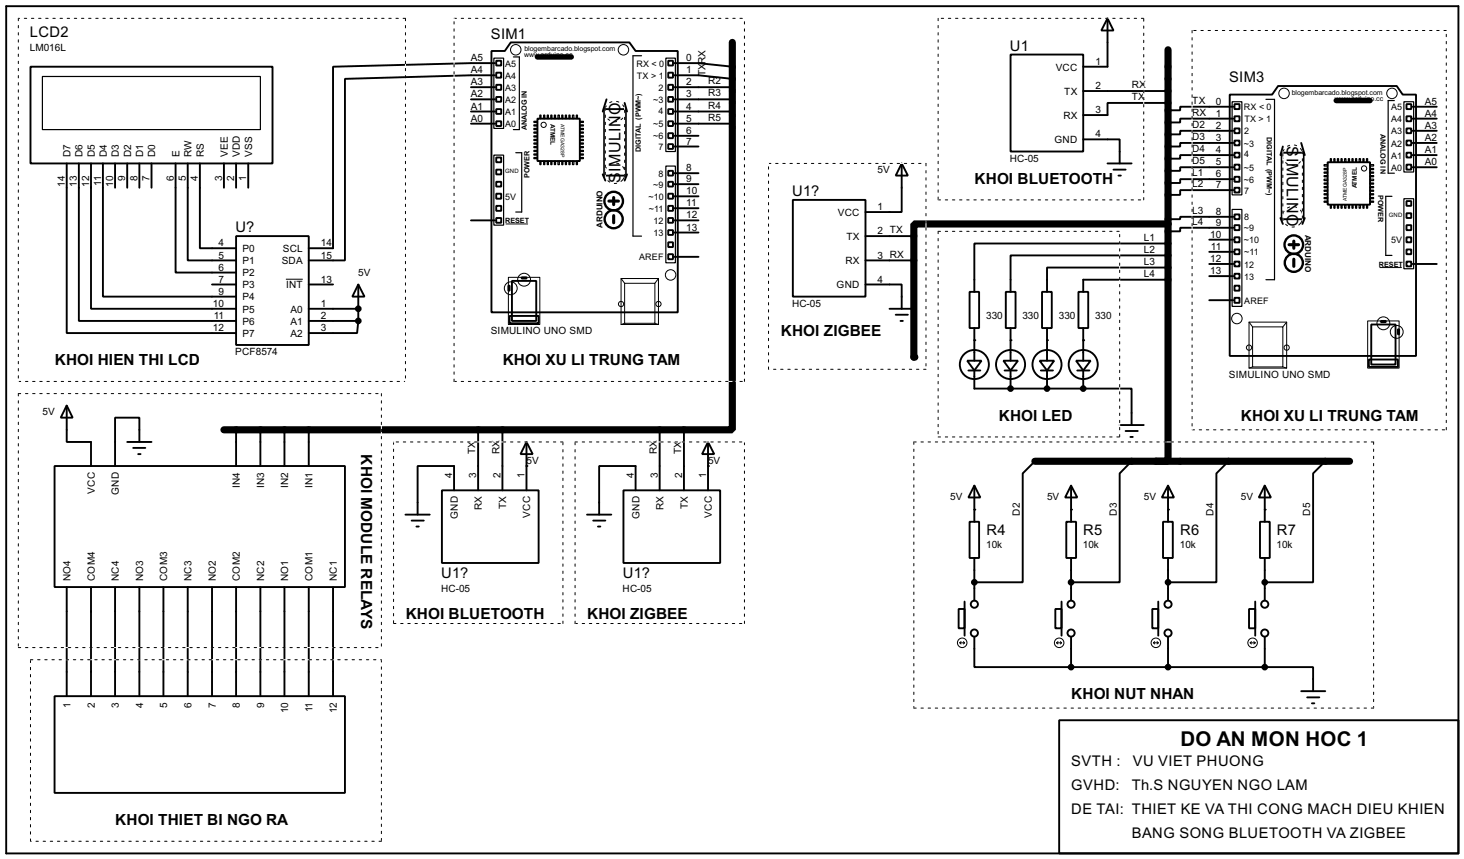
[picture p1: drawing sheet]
<svg xmlns="http://www.w3.org/2000/svg" width="307mm" height="180mm" viewBox="0 0 307 180" stroke-linecap="round" stroke-linejoin="round" font-family="sans-serif">
<path d="M153.7 8.9v81.3h-106.7M245.2 10.5v86.3h-2.6M245.2 47h-53.4v28M217.2 96.8h66.1" fill="none" stroke="#000" stroke-width="1.5"/>
<g fill="#000">
<circle cx="75.2" cy="64.8" r=".2"/>
<circle cx="191.8" cy="75" r=".2"/>
<circle cx="191.8" cy="75" r=".75"/>
<circle cx="204.5" cy="71.4" r=".2"/>
<circle cx="212.1" cy="71.4" r=".2"/>
<circle cx="219.8" cy="71.4" r=".2"/>
<circle cx="227.4" cy="71.4" r=".2"/>
<circle cx="105.5" cy="90.2" r=".2"/>
<circle cx="110.5" cy="97.8" r=".2"/>
<circle cx="148.6" cy="97.8" r=".2"/>
<circle cx="212.1" cy="81.6" r=".2"/>
<circle cx="219.8" cy="81.6" r=".2"/>
<circle cx="227.4" cy="81.6" r=".2"/>
<circle cx="204.5" cy="107" r=".2"/>
<circle cx="224.8" cy="107" r=".2"/>
<circle cx="245.2" cy="107" r=".2"/>
<circle cx="265.5" cy="107" r=".2"/>
</g>
<g fill="none" stroke="#000" stroke-width=".4">
<path d="M1.3 1.3h304.8v177.8h-304.8zM6.4 14h50.8v20.3h-50.8zM98.9 18.3h5M103.2 10.7h2.8l1.2-1.8h24.9l1.3 1.8h8.9v54.9h-39.1zM103.9 13.3h-5l-29 .7v38.1h-5.1M103.9 15.8h-5l-26.5 .8v38.1h-7.6M104.2 17.8h1v1.1h-1zM104.2 15.3h1v1h-1zM104.2 12.8h1v1h-1zM140.3 17.8h1v1.1h-1zM140.3 15.3h1v1h-1zM140.3 12.8h1v1h-1z"/>
<path d="M141.5 18.3h12.2v.8M141.5 15.8h5.1l7.1 .8M141.5 13.3h5.1l7.1 .7M212.1 11.5h15.3v20.3h-15.3zM227.4 19.1h17.8M232.5 3.9l1.2 2.5h-2.5zM232.5 3.9v10.1h-5.1M258.1 19.9h8.9l1.3-1.8h24.9l1.2 1.8h2.8v54.8h-39.1zM14 34.3v35.6h35.6M16.6 34.3v33.1h33M19.1 34.3v30.5h30.5M21.6 34.3v28h28"/>
<path d="M24.2 34.3v5.1M26.7 34.3v5.1M29.3 34.3v5.1M31.8 34.3v5.1M36.9 34.3v22.9h12.7M39.4 34.3v20.4h10.2M42 34.3v17.8h7.6M47 34.3v5.1M49.6 34.3v5.1M52.1 34.3v5.1M98.9 20.9h5M98.9 23.4h5"/>
<path d="M98.9 26h5M104.2 38.2h1v1h-1zM104.2 33.1h1v1h-1zM104.2 25.5h1v1h-1zM104.2 22.9h1v1h-1zM104.2 20.4h1v1h-1zM104.2 35.6h1v1h-1zM112.8 24.9h8.9v8.9h-8.9zM126.5 36.6l.6 1.3M126.8 22.9h4.6v14h-4.6zM127.3 20.9l-.8 2.5M131.1 21.6l.5 1.8"/>
<path d="M131.6 36.6l-.5 1.3M140.3 38.2h1v1h-1zM140.3 30.3h1v1h-1zM140.3 28h1v1h-1zM140.3 25.5h1v1h-1zM140.3 22.9h1v1h-1zM140.3 20.4h1v1h-1zM140.3 35.9h1v1h-1zM141.5 20.9h12.2v.7M141.5 23.4h12.2v.8M141.5 26h12.2v.7M141.5 28.5h5.1"/>
<path d="M141.5 30.8h5.1M141.5 36.4h5.1M141.5 38.7h5.1M189.3 34.3l1.3 2.6h-2.6zM189.3 34.3v10.2h-7.6M227.4 29.3h7.6v5M232.5 34.3h5M233.7 35.6h2.6M234.8 36.9h.5M245.2 21.6h-12.7v2.6h-5.1M258.9 24.9h-11.2v.8h-2.5M258.9 27.5h-11.2v.7h-2.5"/>
<path d="M258.9 30h-11.2v.8h-2.5M258.9 32.6h-11.2v.7h-2.5M258.9 35.1h-11.2v.8h-2.5M258.9 37.6h-11.2v.8h-2.5M258.9 39.9h-11.2v1h-2.5M258.9 22.4h-11.2v.8h-2.5M259.1 39.4h1.1v1h-1.1zM259.1 37.1h1.1v1.1h-1.1zM259.1 34.6h1.1v1h-1.1zM259.1 32.1h1.1v1h-1.1zM259.1 29.5h1.1v1h-1.1zM259.1 27h1.1v1h-1.1z"/>
<path d="M259.1 24.4h1.1v1.1h-1.1zM259.1 21.9h1.1v1h-1.1zM269 32.1h4.6v13.9h-4.6zM269.3 30.8l-.5 1.8M273.1 30l.8 2.6M278.7 34.1h8.9v8.9h-8.9zM295.2 34.6h1v1h-1zM295.2 32.1h1v1h-1zM295.2 29.5h1v1h-1zM295.2 27h1v1h-1zM295.2 24.4h1v1.1h-1zM295.2 21.9h1v1h-1z"/>
<path d="M296.5 22.4h5.1M296.5 24.9h5.1M296.5 27.5h5.1M296.5 30h5.1M296.5 32.6h5.1M296.5 35.1h5.1M44.5 59.7h5.1M49.6 49.6h15.2v22.8h-15.2zM64.8 59.7h5.1M75.2 59.7l1.3 2.6h-2.5zM75.2 59.7v7.7M98.9 46.3h5"/>
<path d="M104.2 43.2h1v1.1h-1zM104.2 40.7h1v1h-1zM104.2 45.8h1v1h-1zM106.7 60h.3v1h-.3zM107.5 59h5.1v8.4h-5.1zM109.5 58.2h1v.3h-1zM140.3 53.4h1v1h-1zM140.3 48.3h1v1h-1zM140.3 45.8h1v1h-1zM140.3 43.2h1v1.1h-1zM140.3 40.7h1v1h-1zM140.3 50.9h1v1h-1z"/>
<path d="M141.5 41.2h5.1M141.5 43.7h5.1M141.5 46.3h5.1M141.5 48.8h5.1M141.5 53.9h5.1M166.4 42h15.3v20.3h-15.3zM181.7 59.7h7.6v5.1M181.7 49.6h10.1M181.7 54.7h10.1M245.2 56.2h-25.4v5.1M245.2 53.6h-33.1v7.7M245.2 51.1h-40.7v10.2"/>
<path d="M245.2 58.7h-17.8v2.6M253.8 50.3h5.1M253.8 52.9h5.1M253.8 55.4h5.1M253.8 58h5.1M258.9 45.5h-11.2v.5h-2.5M258.9 47.8h-11.2v.8h-2.5M259.1 57.5h1.1v1h-1.1zM259.1 54.9h1.1v1h-1.1zM259.1 52.4h1.1v1h-1.1zM259.1 49.8h1.1v1.1h-1.1zM259.1 47.3h1.1v1h-1.1z"/>
<path d="M259.1 60h1.1v1h-1.1zM259.1 45h1.1v1h-1.1zM268.8 45.8l.5 1.2M273.9 45.8l-.5 1.2M295.2 52.4h1v1h-1zM295.2 47.3h1v1h-1zM295.2 42.2h1v1h-1zM295.2 44.8h1v1h-1zM295.2 49.8h1v1.1h-1zM295.2 54.9h1v1h-1zM296.5 55.4h5.1M64.8 67.4h10.4"/>
<path d="M64.8 64.8h10.4M75.2 67.4l-.2 2.5h-10.2M107 66.3h6.1v1.6h-6.1zM186.7 64.8h5.1M188 66.1h2.6M189 67.4h.5M203 75.7h3l-1.5 2.1zM203.3 77.8h2.5M203.5 61.3h2v7.6h-2zM204.5 68.9v6.8M204.5 77.8v3.8h22.9M210.6 75.7h3.1l-1.6 2.1z"/>
<path d="M210.9 77.8h2.5M211.1 61.3h2.1v7.6h-2.1zM212.1 68.9v6.8M212.1 77.8v3.8M218.2 75.7h3.1l-1.5 2.1zM218.5 77.8h2.5M218.7 61.3h2.1v7.6h-2.1zM219.8 68.9v6.8M219.8 77.8v3.8M225.9 75.7h3l-1.5 2.1zM226.1 77.8h2.6M226.4 61.3h2v7.6h-2z"/>
<path d="M227.4 68.9v6.8M227.4 77.8v3.8M253.8 63h5.1M259.1 62.5h1.1v1.1h-1.1zM287.3 75.5h6.1v1.5h-6.1zM287.8 68.1h5.1v8.4h-5.1zM289.9 67.4h1v.2h-1zM293.4 69.1h.3v1.1h-.3zM11.5 97.8h60.9v25.4h-60.9zM14 85.1l1.3 2.6h-2.5zM14 85.1v7.7h5.1v5M26.7 92.8h5.1"/>
<path d="M28 94h2.5M29 95.3h.5M29.3 92.8v-5.1h-5.1v10.1M49.6 90.2v7.6M54.7 90.2v7.6M59.7 90.2v7.6M64.8 90.2v7.6M100.4 90.2v12.7M105.5 90.2v12.7M110.5 92.8l1.3 2.5h-2.5zM110.5 92.8v10.1M138.5 90.2v12.7"/>
<path d="M143.6 90.2v12.7M148.6 92.8l1.3 2.5h-2.5zM148.6 92.8v10.1M217.2 96.8l-2.5 2.6v22.8h-10.2M227.4 81.6h10.1v7.6M235 89.2h5.1M236.3 90.5h2.5M237.3 91.7h.5M237.5 96.8l-2.5 2.6v22.8h-10.2M257.9 96.8l-2.6 2.6v22.8h-10.1M278.2 96.8l-2.6 2.6v22.8h-10.1M85.1 108h5.1"/>
<path d="M86.4 109.3h2.6M87.4 110.5h.5M92.8 102.9h20.3v15.3h-20.3zM95.3 102.9v-5.1h-7.6v10.2M123.2 108h5.1M124.5 109.3h2.6M125.5 110.5h.5M130.9 102.9h20.3v15.3h-20.3zM133.4 102.9v-5.1h-7.6v10.2M203.5 109.5h2v7.6h-2zM204.5 101.9l1.3 2.5h-2.5zM204.5 101.9v7.6"/>
<path d="M204.5 117.1v8.9M223.8 109.5h2.1v7.6h-2.1zM224.8 101.9l1.3 2.5h-2.5zM224.8 101.9v7.6M224.8 117.1v8.9M244.1 109.5h2.1v7.6h-2.1zM245.2 101.9l1.2 2.5h-2.5zM245.2 101.9v7.6M245.2 117.1v8.9M264.5 109.5h2v7.6h-2zM265.5 101.9l1.3 2.5h-2.6zM265.5 101.9v7.6"/>
<path d="M265.5 117.1v8.9M14 123.2v22.9M19.1 123.2v22.9M24.2 123.2v22.9M29.3 123.2v22.9M34.3 123.2v22.9M39.4 123.2v22.9M44.5 123.2v22.9M49.6 123.2v22.9M54.7 123.2v22.9M59.7 123.2v22.9M64.8 123.2v22.9"/>
<path d="M69.9 123.2v22.9M201.2 127.8h1.3v4.1h-1.3zM202.5 126.3v7.1M204.5 133.7v6.3h20.3M221.5 127.8h1.3v4.1h-1.3zM222.8 126.3v7.1M224.8 133.7v6.3M241.9 127.8h1.2v4.1h-1.2zM243.1 126.3v7.1M245.2 133.7v6.3M262.2 127.8h1.3v4.1h-1.3zM263.5 126.3v7.1"/>
<path d="M265.5 133.7v6.3M11.5 146.1h60.9v20.3h-60.9zM222.3 151.2h83.8v27.9h-83.8zM224.8 140h40.7M265.5 140h10.1v5.1M273.1 145.1h5.1M274.4 146.4h2.5M275.4 147.6h.5"/>
<circle cx="204.5" cy="76.5" r="3.1"/>
<circle cx="212.1" cy="76.5" r="3.1"/>
<circle cx="219.7" cy="76.5" r="3.1"/>
<circle cx="227.3" cy="76.5" r="3.1"/>
<circle cx="204.5" cy="132.9" r=".75"/>
<circle cx="204.5" cy="126.8" r=".75"/>
<circle cx="224.8" cy="126.8" r=".75"/>
<circle cx="224.8" cy="132.9" r=".75"/>
<circle cx="245.1" cy="126.8" r=".75"/>
<circle cx="245.1" cy="132.9" r=".75"/>
<circle cx="265.4" cy="126.8" r=".75"/>
<circle cx="265.4" cy="132.9" r=".75"/>
</g>
<g fill="none" stroke="#000" stroke-width=".21">
<path d="M60 58.6h3.6M106.2 47h4.6M106.7 58.2h6.6v9.9h-6.6zM130.4 58.5h7.8v9.6h-7.8zM130.4 58.5l.7 1M131.1 59.5h6.4v8.4h-6.4zM138.2 58.5l-.7 1M289.6 56.2h4.6M131.1 67.9l-.7 .2M137.5 67.9l.7 .2M262.2 67.6h7.9v9.7h-7.9zM262.2 67.6l.7 1"/>
<path d="M262.9 68.6h6.4v8.4h-6.4zM262.9 77l-.7 .3M269.3 77l.8 .3M270.1 67.6l-.8 1M287.1 67.4h6.6v9.9h-6.6zM201.5 134.9h1M201.5 134.9l.2 .3M201.7 134.7l-.2 .2M202.2 134.7l.3 .2M202.5 134.9l-.3 .3M221.8 134.9h1M221.8 134.9l.3 .3"/>
<path d="M222.1 134.7l-.3 .2M222.6 134.7l.2 .2M222.8 134.9l-.2 .3M242.1 134.9h1M242.1 134.9l.3 .3M242.4 134.7l-.3 .2M242.9 134.7l.2 .2M243.1 134.9l-.2 .3M262.4 134.9h1.1M262.4 134.9l.3 .3M262.7 134.7l-.3 .2M263.2 134.7l.3 .2"/>
<path d="M263.5 134.9l-.3 .3"/>
<circle cx="108.2" cy="10.5" r="1.1"/>
<circle cx="130.8" cy="10.5" r="1.1"/>
<circle cx="269.5" cy="19.6" r="1.1"/>
<circle cx="292.1" cy="19.6" r="1.1"/>
<circle cx="114.1" cy="26.2" r=".55"/>
<circle cx="286.3" cy="35.4" r=".55"/>
<circle cx="110" cy="58.7" r="1.35"/>
<circle cx="140.7" cy="57.7" r="1.1"/>
<circle cx="107.2" cy="60.5" r="1.35"/>
<circle cx="130.3" cy="63.8" r=".55"/>
<circle cx="138.2" cy="63.8" r=".55"/>
<circle cx="259.6" cy="66.9" r="1.1"/>
<circle cx="262.1" cy="73" r=".55"/>
<circle cx="270" cy="73" r=".55"/>
<circle cx="290.3" cy="67.9" r="1.35"/>
<circle cx="293.1" cy="69.7" r="1.35"/>
<circle cx="201.9" cy="134.9" r="1"/>
<circle cx="222.3" cy="134.9" r="1"/>
<circle cx="242.6" cy="134.9" r="1"/>
<circle cx="262.9" cy="134.9" r="1"/>
</g>
<g fill="#000" stroke="#000" stroke-width=".4">
<circle cx="153.7" cy="19.1" r=".5"/>
<circle cx="153.7" cy="21.6" r=".5"/>
<circle cx="153.7" cy="24.2" r=".5"/>
<circle cx="153.7" cy="26.7" r=".5"/>
<circle cx="75.2" cy="67.4" r=".5"/>
<circle cx="75.2" cy="64.8" r=".5"/>
<circle cx="212.1" cy="81.6" r=".5"/>
<circle cx="219.7" cy="81.6" r=".5"/>
<circle cx="227.3" cy="81.6" r=".5"/>
<circle cx="204.5" cy="122.2" r=".5"/>
<circle cx="224.8" cy="122.2" r=".5"/>
<circle cx="245.1" cy="122.2" r=".5"/>
<circle cx="265.4" cy="122.2" r=".5"/>
<circle cx="224.8" cy="140" r=".5"/>
<circle cx="245.1" cy="140" r=".5"/>
<circle cx="265.4" cy="140" r=".5"/>
</g>
<g fill="none" stroke="#fff" stroke-width=".21">
<path d="M3.9 3.9h81.2v76.2h-81.2zM95.3 3.9h61v76.2h-61zM196.9 3.9h43.2v38.1h-43.2zM250.2 6.4h53.4v83.8h-53.4zM127.1 22.7v14.4M131.1 22.7v14.4M161.3 34.3h33.1v43.2h-33.1zM269.3 31.8v14.5M273.4 31.8v14.5M196.9 48.6h38.1v43.1h-38.1zM3.9 82.6h76.2v53.3h-76.2zM82.6 92.8h35.6v38.1h-35.6z"/>
<path d="M120.7 92.8h35.6v38.1h-35.6zM191.8 92.8h96.5v55.8h-96.5zM6.4 138.5h73.7v38.1h-73.7z"/>
<circle cx="129" cy="36.4" r="2.15"/>
<circle cx="129" cy="23.4" r="2.15"/>
<circle cx="271.3" cy="32.6" r="2.15"/>
<circle cx="271.3" cy="45.5" r="2.15"/>
</g>
<g fill="none" stroke="#000" stroke-width=".21" stroke-dasharray=".5 1">
<path d="M3.9 3.9v76.2M85.1 3.9h-81.2M85.1 3.9v76.2M95.3 3.9h61M196.9 3.9v38.1M240.1 3.9h-43.2M250.2 6.4v83.8M303.6 6.4h-53.4M127.1 22.7v14.4M131.1 37.1v-14.4M161.3 34.3h33.1M194.4 34.3v43.2"/>
<path d="M273.4 31.8v14.5M196.9 48.6v43.1M196.9 48.6h38.1M196.9 42h43.2M240.1 42v-38.1M269.3 46.3v-14.5M161.3 77.5v-43.2M194.4 77.5h-33.1M3.9 80.1h81.2M3.9 82.6v53.3M3.9 82.6h76.2M80.1 82.6v53.3"/>
<path d="M82.6 92.8v38.1M95.3 80.1h61M95.3 80.1v-76.2M118.2 92.8h-35.6M120.7 92.8h35.6M156.3 80.1v-76.2M191.8 92.8h96.5M191.8 92.8v55.8M196.9 91.7h38.1M235 91.7v-43.1M250.2 90.2h53.4M288.3 92.8v55.8"/>
<path d="M303.6 90.2v-83.8M3.9 135.9h76.2M6.4 138.5h73.7M80.1 138.5v38.1M82.6 130.9h35.6M118.2 130.9v-38.1M120.7 130.9h35.6M120.7 130.9v-38.1M156.3 130.9v-38.1M288.3 148.6h-96.5M6.4 176.6v-38.1M80.1 176.6h-73.7"/>
<circle cx="129" cy="23.4" r="2.15"/>
<circle cx="271.3" cy="32.6" r="2.15"/>
</g>
<g fill="none" stroke="#000" stroke-width=".25">
<path d="M8.9 16.1h45.8v11.1h-45.8zM103.7 12.2h2v14.8h-2zM107.8 12h1.2v15.2h-1.2M134.7 11.7h-1.8v37.9h1.8M139.8 12.2h2v19.6h-2zM103.7 32.6h2v14.7h-2zM108.3 32.1h1.2v12.4h-1.2M112.1 32.3h.7v.3h-.7zM112.1 31.6h.7v.2h-.7zM112.1 30.8h.7v.2h-.7zM112.1 30h.7v.3h-.7zM112.1 29.3h.7v.2h-.7z"/>
<path d="M112.1 28.5h.7v.3h-.7zM112.1 27.7h.7v.3h-.7zM112.1 27h.7v.2h-.7zM112.1 26.2h.7v.3h-.7zM112.1 25.5h.7v.2h-.7zM112.1 33.1h.7v.2h-.7zM113.3 24.2h.3v.7h-.3zM113.3 33.8h.3v.8h-.3zM114.1 24.2h.3v.7h-.3zM114.1 33.8h.3v.8h-.3zM114.9 24.2h.2v.7h-.2zM114.9 33.8h.2v.8h-.2z"/>
<path d="M115.6 24.2h.3v.7h-.3zM115.6 33.8h.3v.8h-.3zM116.4 24.2h.2v.7h-.2zM116.4 33.8h.2v.8h-.2zM117.1 24.2h.3v.7h-.3zM117.1 33.8h.3v.8h-.3zM117.9 24.2h.3v.7h-.3zM117.9 33.8h.3v.8h-.3zM118.7 24.2h.2v.7h-.2zM118.7 33.8h.2v.8h-.2zM119.4 24.2h.3v.7h-.3zM119.4 33.8h.3v.8h-.3z"/>
<path d="M120.2 24.2h.3v.7h-.3zM120.2 33.8h.3v.8h-.3zM121 24.2h.2v.7h-.2zM121 33.8h.2v.8h-.2zM121.7 32.3h.8v.3h-.8zM121.7 31.6h.8v.2h-.8zM121.7 30.8h.8v.2h-.8zM121.7 30h.8v.3h-.8zM121.7 29.3h.8v.2h-.8zM121.7 28.5h.8v.3h-.8zM121.7 27.7h.8v.3h-.8zM121.7 27h.8v.2h-.8z"/>
<path d="M121.7 26.2h.8v.3h-.8zM121.7 25.5h.8v.2h-.8zM121.7 33.1h.8v.2h-.8zM139.8 34.9h2v20.3h-2zM258.6 21.4h2.1v19.5h-2.1zM265.7 20.9h1.8v37.8h-1.8M277.9 39.9h.8v.3h-.8zM277.9 39.2h.8v.2h-.8zM277.9 38.4h.8v.3h-.8zM277.9 37.6h.8v.3h-.8zM277.9 36.9h.8v.2h-.8zM277.9 36.1h.8v.3h-.8z"/>
<path d="M277.9 35.4h.8v.2h-.8zM277.9 34.6h.8v.3h-.8zM279.2 33.3h.3v.8h-.3zM280 33.3h.2v.8h-.2zM280.7 33.3h.3v.8h-.3zM281.5 33.3h.2v.8h-.2zM282.2 33.3h.3v.8h-.3zM283 33.3h.3v.8h-.3zM283.8 33.3h.2v.8h-.2zM284.5 33.3h.3v.8h-.3zM285.3 33.3h.3v.8h-.3zM286.1 33.3h.2v.8h-.2z"/>
<path d="M286.8 33.3h.3v.8h-.3zM287.6 39.9h.7v.3h-.7zM287.6 39.2h.7v.2h-.7zM287.6 38.4h.7v.3h-.7zM287.6 37.6h.7v.3h-.7zM287.6 36.9h.7v.2h-.7zM287.6 36.1h.7v.3h-.7zM287.6 35.4h.7v.2h-.7zM287.6 34.6h.7v.3h-.7zM292.7 21.1h-1.3v15.3h1.3M294.7 21.4h2v14.7h-2zM258.6 44h2.1v20.3h-2.1z"/>
<path d="M277.9 41.5h.8v.2h-.8zM277.9 40.7h.8v.2h-.8zM277.9 42.2h.8v.3h-.8zM279.2 43h.3v.7h-.3zM280 43h.2v.7h-.2zM280.7 43h.3v.7h-.3zM281.5 43h.2v.7h-.2zM282.2 43h.3v.7h-.3zM283 43h.3v.7h-.3zM283.8 43h.2v.7h-.2zM284.5 43h.3v.7h-.3zM285.3 43h.3v.7h-.3z"/>
<path d="M286.1 43h.2v.7h-.2zM286.8 43h.3v.7h-.3zM287.6 41.5h.7v.2h-.7zM287.6 40.7h.7v.2h-.7zM287.6 42.2h.7v.3h-.7zM292.2 41.2h-1.3v12.4h1.3M294.7 41.7h2v14.7h-2z"/>
</g>
<g fill="none" stroke="#000" stroke-width=".21" stroke-dasharray="2 1 .5 1 .5 1">
<circle cx="129" cy="36.4" r="2.15"/>
<circle cx="271.3" cy="45.5" r="2.15"/>
</g>
<g fill="none" stroke="#000" stroke-width=".5">
<circle cx="128.8" cy="42.2" r="1.95"/>
<circle cx="128.8" cy="46" r="1.9"/>
<circle cx="271.5" cy="51.4" r="1.95"/>
<circle cx="271.5" cy="55.2" r="1.9"/>
</g>
<path d="M127.8 42.2h2M128.8 41.5v1.5M128.8 45.3v1.5M270.6 51.4h2M271.6 50.6v1.5M271.6 54.4v1.5" fill="none" stroke="#000" stroke-width=".65"/>
<path d="M112.8 12h7.1M280.5 21.1h7.1" fill="none" stroke="#000" stroke-width="1.2"/>
<text font-size="4.8" x="247.8" y="156.7">DO AN MON HOC 1</text>
<g font-size="3.8">
<text x="270.1" y="30.7" transform="rotate(90 270.1 30.7)">S</text>
<text x="270.1" y="33.1" transform="rotate(90 270.1 33.1)">IMULINO</text>
<text x="130.3" y="38.4" transform="rotate(-90 130.3 38.4)">S</text>
<text x="130.3" y="36.1" transform="rotate(-90 130.3 36.1)">IMULINO</text>
</g>
<g font-size="3.6">
<text x="204.6" y="38.6">KHOI BLUETOOTH</text>
<text x="163.9" y="70.5">KHOI ZIGBEE</text>
<text x="11.5" y="76.7">KHOI HIEN THI LCD</text>
<text x="105.5" y="76.7">KHOI XU LI TRUNG TAM</text>
<text x="209.7" y="88.3">KHOI LED</text>
<text x="260.5" y="88.3">KHOI XU LI TRUNG TAM</text>
<text x="75.8" y="95.4" transform="rotate(90 75.8 95.4)">KHOI MODULE RELAYS</text>
<text x="85.2" y="130">KHOI BLUETOOTH</text>
<text x="123.3" y="130">KHOI ZIGBEE</text>
<text x="224.9" y="146.8">KHOI NUT NHAN</text>
<text x="24.2" y="173.2">KHOI THIET BI NGO RA</text>
</g>
<g font-size="3.5">
<text x="6.3" y="7.8">LCD2</text>
<text x="103" y="8.1">SIM1</text>
<text x="212" y="10.6">U1</text>
<text x="258" y="17.3">SIM3</text>
<text x="166.3" y="41.2">U1?</text>
<text x="49.4" y="48.7">U?</text>
<text x="207.1" y="112.2">R4</text>
<text x="227.4" y="112.2">R5</text>
<text x="247.7" y="112.2">R6</text>
<text x="268" y="112.2">R7</text>
<text x="92.6" y="121.3">U1?</text>
<text x="130.7" y="121.3">U1?</text>
<text x="224.9" y="160.7">SVTH :</text>
<text x="237.8" y="160.7">VU VIET PHUONG</text>
<text x="224.9" y="165.8">GVHD:</text>
<text x="237.6" y="165.8">Th.S NGUYEN NGO LAM</text>
<text x="224.9" y="170.8">DE TAI: THIET KE VA THI CONG MACH DIEU KHIEN</text>
<text x="237.6" y="175.9">BANG SONG BLUETOOTH VA ZIGBEE</text>
</g>
<g font-size="2.4">
<text x="6.2" y="10.7">LM016L</text>
<text x="98.8" y="12.9">A5</text>
<text x="98.8" y="15.4">A4</text>
<text x="98.8" y="17.9">A3</text>
<text x="144.1" y="12.9">0</text>
<text x="144.1" y="15.4">1</text>
<text x="144.1" y="17.9">2</text>
<text x="148.1" y="16" transform="rotate(-90 148.1 16)">TXRX</text>
<text x="148.6" y="17.7">R2</text>
<text x="221.6" y="14.8">VCC</text>
<text x="229.9" y="13.6">1</text>
<text x="98.8" y="20.5">A2</text>
<text x="98.8" y="23">A1</text>
<text x="144.1" y="20.5">3</text>
<text x="144.1" y="23">4</text>
<text x="148.6" y="20.3">R3</text>
<text x="148.6" y="22.8">R4</text>
<text x="223.4" y="19.9">TX</text>
<text x="229.9" y="18.7">2</text>
<text x="229.9" y="23.8">3</text>
<text x="237.5" y="18.5">RX</text>
<text x="237.5" y="21">TX</text>
<text x="250.2" y="21.8">TX</text>
<text x="255.2" y="22">0</text>
<text x="299" y="22">A5</text>
<text x="98.8" y="25.6">A0</text>
<text x="144.1" y="25.6">5</text>
<text x="144.1" y="28.1">6</text>
<text x="148.6" y="25.4">R5</text>
<text x="223.2" y="25">RX</text>
<text x="229.9" y="28.9">4</text>
<text x="250.2" y="24.3">RX</text>
<text x="250.2" y="26.8">D2</text>
<text x="250.2" y="29.4">D3</text>
<text x="255.2" y="24.5">1</text>
<text x="255.2" y="27.1">2</text>
<text x="255.2" y="29.6">3</text>
<text x="299" y="24.5">A4</text>
<text x="299" y="27.1">A3</text>
<text x="299" y="29.6">A2</text>
<text x="14.8" y="33" transform="rotate(-90 14.8 33)">D7</text>
<text x="17.4" y="33" transform="rotate(-90 17.4 33)">D6</text>
<text x="19.9" y="33" transform="rotate(-90 19.9 33)">D5</text>
<text x="22.4" y="33" transform="rotate(-90 22.4 33)">D4</text>
<text x="25" y="33" transform="rotate(-90 25 33)">D3</text>
<text x="27.5" y="33" transform="rotate(-90 27.5 33)">D2</text>
<text x="30.1" y="33" transform="rotate(-90 30.1 33)">D1</text>
<text x="32.6" y="33" transform="rotate(-90 32.6 33)">D0</text>
<text x="37.7" y="33" transform="rotate(-90 37.7 33)">E</text>
<text x="40.2" y="33" transform="rotate(-90 40.2 33)">RW</text>
<text x="42.8" y="33" transform="rotate(-90 42.8 33)">RS</text>
<text x="47.8" y="33" transform="rotate(-90 47.8 33)">VEE</text>
<text x="50.4" y="33" transform="rotate(-90 50.4 33)">VDD</text>
<text x="52.9" y="33" transform="rotate(-90 52.9 33)">VSS</text>
<text x="144.1" y="30.3">7</text>
<text x="144.1" y="36">8</text>
<text x="211.9" y="34">HC-05</text>
<text x="221.3" y="30">GND</text>
<text x="250.2" y="31.9">D4</text>
<text x="250.2" y="34.5">D5</text>
<text x="255.2" y="32.1">4</text>
<text x="255.2" y="34.7">5</text>
<text x="299" y="32.1">A1</text>
<text x="299" y="34.7">A0</text>
<text x="13.6" y="39.2" transform="rotate(-90 13.6 39.2)">14</text>
<text x="16.2" y="39.2" transform="rotate(-90 16.2 39.2)">13</text>
<text x="18.7" y="39.2" transform="rotate(-90 18.7 39.2)">12</text>
<text x="21.2" y="39" transform="rotate(-90 21.2 39)">11</text>
<text x="23.8" y="39.2" transform="rotate(-90 23.8 39.2)">10</text>
<text x="26.3" y="38" transform="rotate(-90 26.3 38)">9</text>
<text x="28.8" y="38" transform="rotate(-90 28.8 38)">8</text>
<text x="31.4" y="38" transform="rotate(-90 31.4 38)">7</text>
<text x="36.5" y="38" transform="rotate(-90 36.5 38)">6</text>
<text x="39" y="38" transform="rotate(-90 39 38)">5</text>
<text x="41.6" y="38" transform="rotate(-90 41.6 38)">4</text>
<text x="46.6" y="38" transform="rotate(-90 46.6 38)">3</text>
<text x="49.2" y="38" transform="rotate(-90 49.2 38)">2</text>
<text x="51.7" y="38" transform="rotate(-90 51.7 38)">1</text>
<text x="144.1" y="38.3">9</text>
<text x="144.1" y="40.8">10</text>
<text x="184.2" y="36.3">5V</text>
<text x="250.2" y="37">L1</text>
<text x="250.2" y="39.3">L2</text>
<text x="255.2" y="37.2">6</text>
<text x="255.2" y="39.5">7</text>
<text x="144.1" y="43.3">11</text>
<text x="144.1" y="45.9">12</text>
<text x="175.8" y="45.3">VCC</text>
<text x="184.2" y="44.1">1</text>
<text x="250.2" y="44.9">L3</text>
<text x="250.2" y="47.2">L4</text>
<text x="255.2" y="45.1">8</text>
<text x="255.2" y="47.4">9</text>
<text x="45.9" y="51.7">4</text>
<text x="50.9" y="52.9">P0</text>
<text x="59.4" y="52.9">SCL</text>
<text x="67.4" y="51.7">14</text>
<text x="144.1" y="48.4">13</text>
<text x="177.6" y="50.4">TX</text>
<text x="184.2" y="49.2">2 TX</text>
<text x="240.1" y="53">L2</text>
<text x="240.1" y="50.5">L1</text>
<text x="254" y="49.9">10</text>
<text x="254.2" y="52.5">11</text>
<text x="45.9" y="54.3">5</text>
<text x="45.9" y="56.8">6</text>
<text x="45.9" y="59.3">7</text>
<text x="50.9" y="55.4">P1</text>
<text x="50.9" y="58">P2</text>
<text x="59.1" y="55.4">SDA</text>
<text x="67.4" y="54.3">15</text>
<text x="67.4" y="59.3">13</text>
<text x="75.2" y="58">5V</text>
<text x="177.4" y="55.4">RX</text>
<text x="184.2" y="54.3">3 RX</text>
<text x="184.2" y="59.3">4</text>
<text x="240.1" y="58.1">L4</text>
<text x="240.1" y="55.6">L3</text>
<text x="254" y="55">12</text>
<text x="254" y="57.5">13</text>
<text x="44.7" y="64.4">10</text>
<text x="45.9" y="61.9">9</text>
<text x="50.9" y="60.5">P3</text>
<text x="50.9" y="63.1">P4</text>
<text x="50.9" y="65.6">P5</text>
<text x="60" y="60.5">INT</text>
<text x="61" y="65.6">A0</text>
<text x="67.4" y="64.4">1</text>
<text x="166.2" y="64.5">HC-05</text>
<text x="175.6" y="60.5">GND</text>
<text x="44.7" y="69.5">12</text>
<text x="44.9" y="67">11</text>
<text x="50.9" y="68.1">P6</text>
<text x="50.9" y="70.7">P7</text>
<text x="61" y="68.1">A1</text>
<text x="61" y="70.7">A2</text>
<text x="67.4" y="67">2</text>
<text x="67.4" y="69.5">3</text>
<text x="103" y="70.2">SIMULINO UNO SMD</text>
<text x="207" y="66.9">330</text>
<text x="214.6" y="66.9">330</text>
<text x="222.3" y="66.9">330</text>
<text x="229.9" y="66.9">330</text>
<text x="49.4" y="74.6">PCF8574</text>
<text x="257.9" y="79.3">SIMULINO UNO SMD</text>
<text x="8.9" y="87.1">5V</text>
<text x="99.8" y="95.3" transform="rotate(-90 99.8 95.3)">TX</text>
<text x="104.9" y="95.3" transform="rotate(-90 104.9 95.3)">RX</text>
<text x="137.9" y="95.3" transform="rotate(-90 137.9 95.3)">RX</text>
<text x="143" y="95.3" transform="rotate(-90 143 95.3)">TX</text>
<text x="94.9" y="100.4" transform="rotate(-90 94.9 100.4)">4</text>
<text x="100" y="100.4" transform="rotate(-90 100 100.4)">3</text>
<text x="105.1" y="100.4" transform="rotate(-90 105.1 100.4)">2</text>
<text x="110.1" y="100.4" transform="rotate(-90 110.1 100.4)">1</text>
<text x="110.5" y="97.3">5V</text>
<text x="133" y="100.4" transform="rotate(-90 133 100.4)">4</text>
<text x="138.1" y="100.4" transform="rotate(-90 138.1 100.4)">3</text>
<text x="143.2" y="100.4" transform="rotate(-90 143.2 100.4)">2</text>
<text x="148.2" y="100.4" transform="rotate(-90 148.2 100.4)">1</text>
<text x="148.6" y="97.3">5V</text>
<text x="19.9" y="103.6" transform="rotate(-90 19.9 103.6)">VCC</text>
<text x="25" y="103.9" transform="rotate(-90 25 103.9)">GND</text>
<text x="50.4" y="102.4" transform="rotate(-90 50.4 102.4)">IN4</text>
<text x="55.5" y="102.4" transform="rotate(-90 55.5 102.4)">IN3</text>
<text x="60.5" y="102.4" transform="rotate(-90 60.5 102.4)">IN2</text>
<text x="65.6" y="102.4" transform="rotate(-90 65.6 102.4)">IN1</text>
<text x="101.2" y="107.1" transform="rotate(-90 101.2 107.1)">RX</text>
<text x="106.3" y="106.9" transform="rotate(-90 106.3 106.9)">TX</text>
<text x="139.3" y="107.1" transform="rotate(-90 139.3 107.1)">RX</text>
<text x="144.4" y="106.9" transform="rotate(-90 144.4 106.9)">TX</text>
<text x="199.4" y="104.9">5V</text>
<text x="219.8" y="104.9">5V</text>
<text x="240.1" y="104.9">5V</text>
<text x="260.4" y="104.9">5V</text>
<text x="96.1" y="108.9" transform="rotate(-90 96.1 108.9)">GND</text>
<text x="111.3" y="108.7" transform="rotate(-90 111.3 108.7)">VCC</text>
<text x="134.2" y="108.9" transform="rotate(-90 134.2 108.9)">GND</text>
<text x="149.4" y="108.7" transform="rotate(-90 149.4 108.7)">VCC</text>
<text x="214.1" y="108.2" transform="rotate(-90 214.1 108.2)">D2</text>
<text x="234.4" y="108.2" transform="rotate(-90 234.4 108.2)">D3</text>
<text x="254.7" y="108.2" transform="rotate(-90 254.7 108.2)">D4</text>
<text x="275" y="108.2" transform="rotate(-90 275 108.2)">D5</text>
<text x="207" y="115.1">10k</text>
<text x="227.3" y="115.1">10k</text>
<text x="247.7" y="115.1">10k</text>
<text x="268" y="115.1">10k</text>
<text x="14.8" y="121.9" transform="rotate(-90 14.8 121.9)">NO4</text>
<text x="19.9" y="121.9" transform="rotate(-90 19.9 121.9)">COM4</text>
<text x="25" y="121.9" transform="rotate(-90 25 121.9)">NC4</text>
<text x="30.1" y="121.9" transform="rotate(-90 30.1 121.9)">NO3</text>
<text x="35.1" y="121.9" transform="rotate(-90 35.1 121.9)">COM3</text>
<text x="40.2" y="121.9" transform="rotate(-90 40.2 121.9)">NC3</text>
<text x="45.3" y="121.9" transform="rotate(-90 45.3 121.9)">NO2</text>
<text x="50.4" y="121.9" transform="rotate(-90 50.4 121.9)">COM2</text>
<text x="55.5" y="121.9" transform="rotate(-90 55.5 121.9)">NC2</text>
<text x="60.5" y="121.9" transform="rotate(-90 60.5 121.9)">NO1</text>
<text x="65.6" y="121.9" transform="rotate(-90 65.6 121.9)">COM1</text>
<text x="70.7" y="121.9" transform="rotate(-90 70.7 121.9)">NC1</text>
<text x="92.6" y="124.2">HC-05</text>
<text x="130.7" y="124.2">HC-05</text>
<text x="14.8" y="148.5" transform="rotate(-90 14.8 148.5)">1</text>
<text x="19.9" y="148.5" transform="rotate(-90 19.9 148.5)">2</text>
<text x="25" y="148.5" transform="rotate(-90 25 148.5)">3</text>
<text x="30.1" y="148.5" transform="rotate(-90 30.1 148.5)">4</text>
<text x="35.1" y="148.5" transform="rotate(-90 35.1 148.5)">5</text>
<text x="40.2" y="148.5" transform="rotate(-90 40.2 148.5)">6</text>
<text x="45.3" y="148.5" transform="rotate(-90 45.3 148.5)">7</text>
<text x="50.4" y="148.5" transform="rotate(-90 50.4 148.5)">8</text>
<text x="55.5" y="148.5" transform="rotate(-90 55.5 148.5)">9</text>
<text x="60.5" y="149.7" transform="rotate(-90 60.5 149.7)">10</text>
<text x="65.6" y="149.5" transform="rotate(-90 65.6 149.5)">11</text>
<text x="70.7" y="149.7" transform="rotate(-90 70.7 149.7)">12</text>
</g>
<g font-size="2.1">
<text x="106" y="16.6">A4</text>
<text x="106" y="14">A5</text>
<text x="133.6" y="14">RX &lt; 0</text>
<text x="133.7" y="16.6">TX &gt; 1</text>
<text x="106" y="21.6">A2</text>
<text x="106" y="19">A3</text>
<text x="137.1" y="21.6">~3</text>
<text x="138.2" y="23.9">4</text>
<text x="138.2" y="19">2</text>
<text x="261.1" y="23.1">RX &lt; 0</text>
<text x="292" y="23.1">A5</text>
<text x="106" y="26.7">A0</text>
<text x="106" y="24.2">A1</text>
<text x="137.1" y="29.3">~6</text>
<text x="137.1" y="26.7">~5</text>
<text x="261.2" y="28.2">2</text>
<text x="261.2" y="25.7">TX &gt; 1</text>
<text x="292" y="28.2">A3</text>
<text x="292" y="25.7">A4</text>
<text x="138.2" y="31.5">7</text>
<text x="261.1" y="35.9">~5</text>
<text x="261.1" y="30.7">~3</text>
<text x="261.2" y="33.1">4</text>
<text x="292" y="35.9">A0</text>
<text x="292" y="33.3">A1</text>
<text x="292" y="30.7">A2</text>
<text x="106" y="42">5V</text>
<text x="136.1" y="42">~10</text>
<text x="137.1" y="39.4">~9</text>
<text x="138.2" y="37.1">8</text>
<text x="261.1" y="38.4">~6</text>
<text x="261.2" y="40.7">7</text>
<text x="136.2" y="44.4">~11</text>
<text x="137.2" y="47">12</text>
<text x="261.2" y="46.2">8</text>
<text x="137.2" y="49.6">13</text>
<text x="261.1" y="51.1">~10</text>
<text x="261.1" y="48.6">~9</text>
<text x="261.2" y="53.6">~11</text>
<text x="292" y="51.1">5V</text>
<text x="134.1" y="54.7">AREF</text>
<text x="261.1" y="58.7">13</text>
<text x="261.1" y="56.1">12</text>
<text x="261.1" y="63.8">AREF</text>
</g>
<g font-size="1.9">
<text x="126.5" y="47.8" transform="rotate(-90 126.5 47.8)">ARDUINO</text>
<text x="273.9" y="49.2" transform="rotate(90 273.9 49.2)">ARDUINO</text>
</g>
<g font-size="1.7">
<text x="110.1" y="10.8">blogembarcado.blogspot.com</text>
<text x="110" y="12">www.arduino.cc</text>
<text x="271.1" y="19.9">blogembarcado.blogspot.com</text>
<text x="280.2" y="21.2">www.arduino.cc</text>
<text x="110.6" y="27.3" transform="rotate(-90 110.6 27.3)">ANALOG IN</text>
<text x="265.9" y="28.7" transform="rotate(90 265.9 28.7)">DIGITAL (PWM~)</text>
<text x="289.8" y="28.1" transform="rotate(90 289.8 28.1)">ANALOG IN</text>
<text x="134.5" y="31.9" transform="rotate(-90 134.5 31.9)">DIGITAL (PWM~)</text>
<text x="111.1" y="37.3" transform="rotate(-90 111.1 37.3)">POWER</text>
<text x="289.3" y="40.9" transform="rotate(90 289.3 40.9)">POWER</text>
<text x="106" y="46.9">RESET</text>
<text x="289.4" y="56">RESET</text>
</g>
<g font-size="1.5">
<text x="115.6" y="26" transform="rotate(90 115.6 26)">ATMEL</text>
<text x="284.8" y="39.5" transform="rotate(-90 284.8 39.5)">ATMEL</text>
</g>
<g font-size="1.4">
<text x="106" y="36.4">GND</text>
<text x="291.5" y="45.5">GND</text>
</g>
<g font-size="1.2">
<text x="117.7" y="26" transform="rotate(90 117.7 26)">ATMEGA328P</text>
<text x="282.7" y="42.1" transform="rotate(-90 282.7 42.1)">ATMEGA328P</text>
</g>
</svg>
